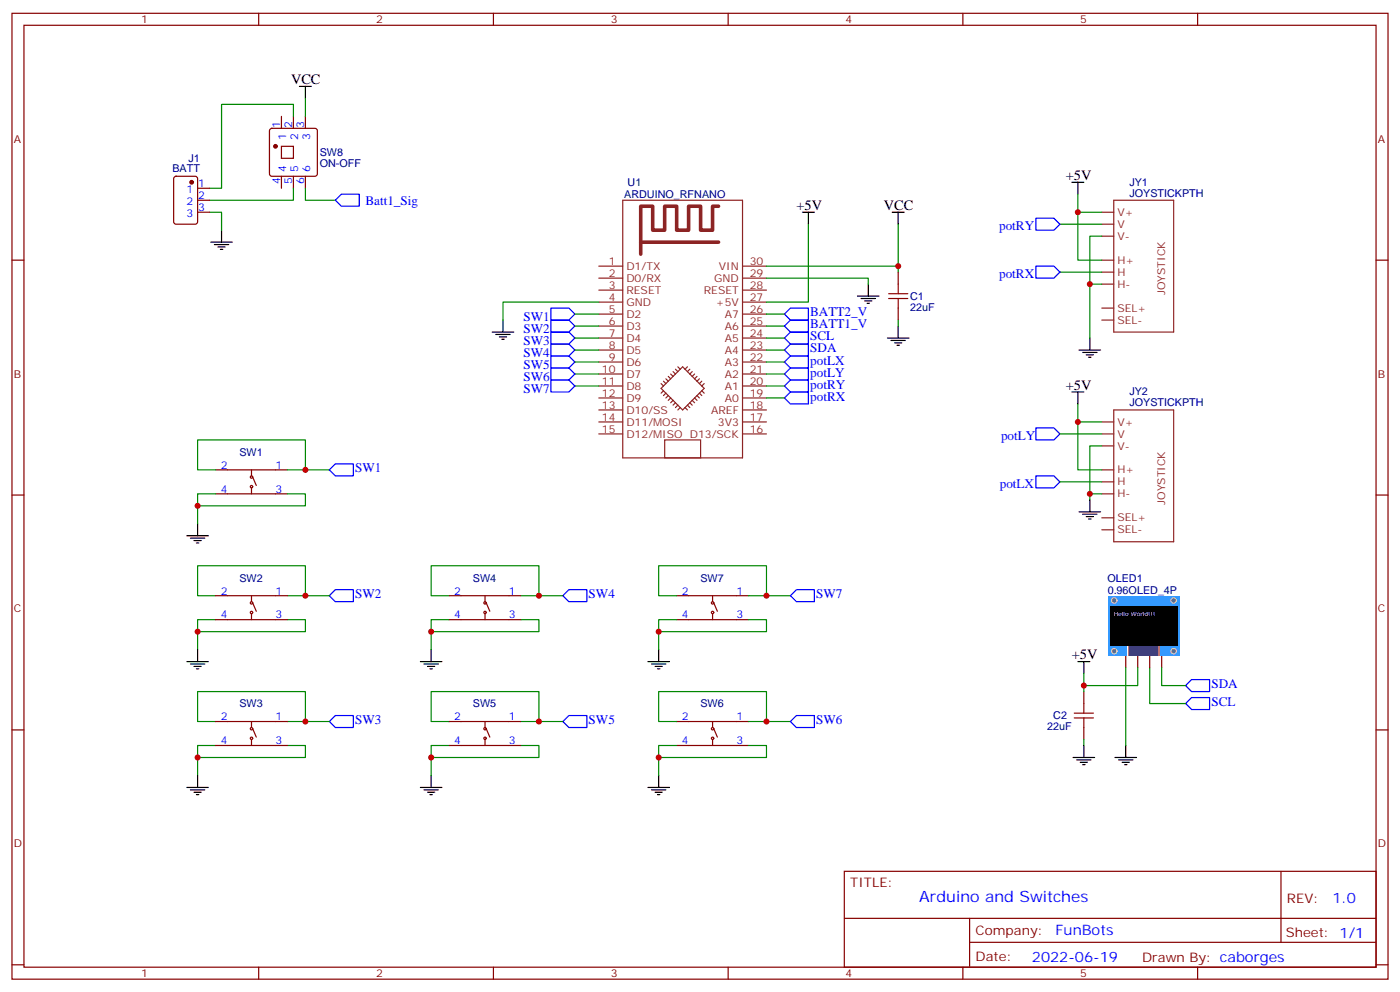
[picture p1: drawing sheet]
<svg xmlns="http://www.w3.org/2000/svg" width="412mm" height="292mm" viewBox="0 0 412 292" stroke-linecap="round" stroke-linejoin="round" font-family="sans-serif">
<g fill="none" stroke="#870000" stroke-width=".35">
<path d="M3.5 3.9h405.4v284.4h-405.4zM7.1 7.4h398.2v277.3h-398.2zM76.2 3.9v3.5M145.3 3.9v3.5M214.5 3.9v3.5M283.6 3.9v3.5M352.8 3.9v3.5M79.6 38l.5-.2h12.7l.5 .2 .2 .5v12.7l-.2 .5-.5 .2h-12.7l-.5-.2-.2-.5v-12.7zM82.9 34.3v3.5M86.4 34.3v3.5M90 34.3v3.5M51.4 52.1l.5-.2h5.6l.7 .4v13l-.5 .6-5.8 .1-.7-.5v-12.9z"/>
<path d="M58.2 55.4h3.5M58.2 58.9h3.5M82.9 43.1h3.5v3.5h-3.5zM82.9 51.9v3.5M86.4 51.9v3.5M90 51.9v3.5M3.5 76.6h3.6M58.2 62.5h3.5M405.3 76.6h3.6M264.6 80.1v3.5M264.6 90.7v3.5M63.5 138.3h21.2"/>
<path d="M74.1 138.3v1.8M3.5 145.7h3.6M63.5 145.4h21.2M74.1 143.6v1.8M74.4 140.4l1.1 2.5M405.3 145.7h3.6M63.5 175.4h21.2M74.1 175.4v1.7M74.4 177.5l1.1 2.5M132.3 175.4h21.2M142.9 175.4v1.7M143.2 177.5l1.1 2.5"/>
<path d="M199.3 175.4h21.2M209.9 175.4v1.7M210.3 177.5l1 2.5M63.5 182.4h21.2M74.1 180.7v1.7M132.3 182.4h21.2M142.9 180.7v1.7M199.3 182.4h21.2M209.9 180.7v1.7M331.6 193v3.5M335.1 193v3.5M338.7 193v3.5"/>
<path d="M342.2 193v3.5M3.5 214.9h3.6M63.5 219.5h21.2M63.5 212.4h21.2M74.1 212.4v1.8M74.1 217.7v1.8M74.4 214.5l1.1 2.5M132.3 219.5h21.2M132.3 212.4h21.2M142.9 212.4v1.8M142.9 217.7v1.8M143.2 214.5l1.1 2.5"/>
<path d="M199.3 219.5h21.2M199.3 212.4h21.2M209.9 212.4v1.8M209.9 217.7v1.8M210.3 214.5l1 2.5M319.3 203.6v3.5M319.3 214.2v3.5M405.3 214.9h3.6M248.7 256.5h156.6v28.2h-156.6zM377.3 256.5v20.9M248.7 270.4h156.5M285.6 277.4h119.6"/>
<path d="M285.6 270.4v14.1M3.5 284h3.6M76.2 284.7v3.6M145.3 284.7v3.6M214.5 284.7v3.6M283.6 284.7v3.6M352.8 284.7v3.6M405.3 284h3.6"/>
<circle cx="74.1" cy="143.3" r=".35"/>
<circle cx="74.1" cy="140.4" r=".35"/>
<circle cx="74.1" cy="177.5" r=".35"/>
<circle cx="142.9" cy="177.5" r=".35"/>
<circle cx="209.9" cy="177.5" r=".35"/>
<circle cx="74.1" cy="180.3" r=".35"/>
<circle cx="142.9" cy="180.3" r=".35"/>
<circle cx="209.9" cy="180.3" r=".35"/>
<circle cx="74.1" cy="214.5" r=".35"/>
<circle cx="74.1" cy="217.3" r=".35"/>
<circle cx="142.9" cy="217.3" r=".35"/>
<circle cx="142.9" cy="214.5" r=".35"/>
<circle cx="209.9" cy="214.5" r=".35"/>
<circle cx="209.9" cy="217.3" r=".35"/>
</g>
<g fill="none" stroke="#8c2424" stroke-width=".35">
<path d="M183.4 58.9h35.3v75.9h-35.3zM328.1 58.9h17.6v38.9h-17.6zM176.4 78.4h7M218.7 78.4h7.1M324.6 62.5h3.5M324.6 66h3.5M324.6 69.5h3.5M324.6 76.6h3.5M176.4 99.5h7M176.4 96h7M176.4 92.5h7M176.4 88.9h7"/>
<path d="M176.4 85.4h7M176.4 81.9h7M218.7 99.5h7.1M218.7 96h7.1M218.7 92.5h7.1M218.7 88.9h7.1M218.7 85.4h7.1M218.7 81.9h7.1M324.6 80.1h3.5M324.6 83.6h3.5M324.6 90.7h3.5M324.6 94.2h3.5"/>
<path d="M176.4 117.2h7M176.4 113.6h7M176.4 110.1h7M176.4 106.6h7M176.4 103h7M194.7 112.9l.7 .7M195.4 112.2l.7 .7M195.4 115l-.7 .7M196.1 111.5l.7 .7M196.1 115.7l-.7 .8M196.8 110.8l.8 .7M196.8 116.5l-.7 .7"/>
<path d="M197.6 117.2l-.8 .7M197.6 110.1l.7 .7M198.3 109.4l.7 .7M198.3 117.9l-.7 .7M199 118.6l-.7 .7M199 108.7l.7 .7M199.7 108l.7 .7M199.7 119.3l-.7 .7M200.4 120l-.7 .7M201.1 108l6.3 6.3-6.3 6.4-6.4-6.4zM201.8 120l.7 .7M202.5 119.3l.7 .7"/>
<path d="M202.5 108l-.7 .7M203.2 118.6l.7 .7M203.2 108.7l-.7 .7M203.9 117.9l.7 .7M203.9 109.4l-.7 .7M204.6 117.2l.7 .7M204.6 110.1l-.7 .7M205.3 116.5l.7 .7M205.3 110.8l-.7 .7M206 115.7l.7 .8M206 111.5l-.7 .7M206.7 115l.7 .7"/>
<path d="M206.7 112.2l-.7 .7M207.4 112.9l-.7 .7M218.7 117.2h7.1M218.7 113.6h7.1M218.7 110.1h7.1M218.7 106.6h7.1M218.7 103h7.1M176.4 124.2h7M176.4 120.7h7M176.4 127.7h7M195.8 129.5h10.6v5.3h-10.6zM218.7 124.2h7.1"/>
<path d="M218.7 120.7h7.1M218.7 127.7h7.1M324.6 124.2h3.5M324.6 127.7h3.5M324.6 131.3h3.5M324.6 138.3h3.5M328.1 120.7h17.6v38.8h-17.6zM324.6 141.9h3.5M324.6 145.4h3.5M324.6 152.4h3.5M324.6 156h3.5"/>
</g>
<path d="M188.7 71.3h23M211.7 60.7h-1.8v7.1h-3.5v-7.1h-3.6v7.1h-3.5v-7.1h-3.5v7.1h-3.5v-7.1h-3.6v14.1" fill="none" stroke="#8c2424" stroke-width="1.1"/>
<g fill="#870000" stroke="#870000" stroke-width=".35">
<circle cx="81.1" cy="43.1" r=".53"/>
<circle cx="56.4" cy="53.7" r=".53"/>
</g>
<g fill="none" stroke="#000" stroke-width=".35">
<path d="M88.2 25.4h3.5M90 25.4v3.6M315.7 53.7h3.6M317.5 53.7v3.5M62.1 71.3h6.3M63.1 72h4.3M64.2 72.7h2.1M64.9 73.4h.7M65.3 67.8v3.5M236.4 62.5h3.5M238.1 62.5v3.5M262.8 62.5h3.5"/>
<path d="M264.6 62.5v3.5M145 97.8h6.3M146 98.5h4.3M147.1 99.2h2.1M147.8 99.9h.7M148.2 94.2v3.6M252.6 87.2h6.3M253.6 87.9h4.3M254.7 88.6h2.1M255.4 89.3h.7M255.8 83.6v3.6M261.4 99.5h6.4"/>
<path d="M264.6 96v3.5M321 99.5v3.5M262.5 100.2h4.2M263.5 100.9h2.1M264.2 101.6h.7M315.7 115.4h3.6M317.5 115.4v3.5M317.9 103h6.3M318.9 103.8h4.2M320 104.5h2.1M320.7 105.2h.7M55 157.7h6.4"/>
<path d="M56.1 158.4h4.2M57.1 159.1h2.2M57.9 159.8h.7M58.2 154.2v3.5M317.9 150.7h6.3M318.9 151.4h4.2M320 152.1h2.1M320.7 152.8h.7M321 147.1v3.6M55 194.8h6.4M56.1 195.5h4.2M57.1 196.2h2.2"/>
<path d="M57.9 196.9h.7M58.2 191.2v3.6M123.8 194.8h6.4M124.9 195.5h4.2M125.9 196.2h2.2M126.6 196.9h.8M127 191.2v3.6M190.9 194.8h6.3M191.9 195.5h4.2M193 196.2h2.1M193.7 196.9h.7M194 191.2v3.6"/>
<path d="M317.5 194.8h3.5M319.3 194.8v3.5M319.3 219.5v3.5M331.6 219.5v3.5M55 231.8h6.4M56.1 232.5h4.2M57.1 233.2h2.2M57.9 233.9h.7M58.2 228.3v3.5M123.8 231.8h6.4M124.9 232.5h4.2M125.9 233.2h2.2"/>
<path d="M126.6 233.9h.8M127 228.3v3.5M190.9 231.8h6.3M191.9 232.5h4.2M193 233.2h2.1M193.7 233.9h.7M194 228.3v3.5M316.1 223h6.3M317.1 223.7h4.3M318.2 224.4h2.1M318.9 225.1h.7M328.4 223h6.4"/>
<path d="M329.5 223.7h4.2M330.6 224.4h2.1M331.3 225.1h.7"/>
</g>
<g fill="none" stroke="#008700" stroke-width=".35">
<path d="M86.4 34.3v-3.6h-21.1v24.7h-3.6M90 29v5.3M86.4 55.4v3.5h-24.7M90 55.4v3.5h8.8M317.5 57.2v19.4h7.1M61.7 62.5h3.6v5.3M238.1 66v22.9h-12.3M264.6 66v12.4h-38.8M264.6 78.4v1.7M312.2 66h12.4M317.5 62.5h7.1M324.6 69.5h-3.6v30"/>
<path d="M169.3 99.5h7.1M169.3 92.5h7.1M169.3 96h7.1M176.4 88.9h-28.2v5.3M225.8 81.9h30v1.7M225.8 99.5h5.3M225.8 92.5h5.3M225.8 96h5.3M264.6 94.2v1.8M312.2 80.1h12.4M321 83.6h3.6M169.3 113.6h7.1"/>
<path d="M169.3 110.1h7.1M169.3 106.6h7.1M169.3 103h7.1M225.8 117.2h5.3M225.8 113.6h5.3M225.8 110.1h5.3M225.8 106.6h5.3M225.8 103h5.3M317.5 118.9v19.4h7.1M63.5 138.3h-5.3v-8.8h31.8v8.8h-5.3M90 138.3h7M312.2 127.7h12.4"/>
<path d="M317.5 124.2h7.1M324.6 131.3h-3.6v15.8M63.5 145.4h-5.3v8.8M84.7 145.4h5.3v3.5h-31.8M312.2 141.9h12.4M321 145.4h3.6M63.5 175.4h-5.3v-8.9h31.8v8.9h-5.3M90 175.4h7M132.3 175.4h-5.3v-8.9h31.7v8.9h-5.2M158.7 175.4h7.1M199.3 175.4h-5.3v-8.9h31.8v8.9h-5.3M225.8 175.4h7"/>
<path d="M63.5 182.4h-5.3v8.8M84.7 182.4h5.3v3.5h-31.8M132.3 182.4h-5.3v8.8M153.5 182.4h5.2v3.5h-31.7M199.3 182.4h-5.3v8.8M220.5 182.4h5.3v3.5h-31.8M338.7 196.5v10.6h10.5M63.5 212.4h-5.3v-8.8h31.8v8.8h-5.3M63.5 219.5h-5.3v8.8M84.7 219.5h5.3v3.5h-31.8M90 212.4h7M132.3 212.4h-5.3v-8.8h31.7v8.8h-5.2"/>
<path d="M132.3 219.5h-5.3v8.8M153.5 219.5h5.2v3.5h-31.7M158.7 212.4h7.1M199.3 219.5h-5.3v8.8M199.3 212.4h-5.3v-8.8h31.8v8.8h-5.3M220.5 219.5h5.3v3.5h-31.8M225.8 212.4h7M319.3 217.7v1.8"/>
</g>
<g fill="none" stroke="#00f" stroke-width=".35">
<path d="M98.8 58.9l1.7-1.7h5.3v3.5h-5.3zM305.2 64.2h5.2l1.8 1.8-1.8 1.8h-5.2zM305.2 78.4h5.2l1.8 1.7-1.8 1.8h-5.2zM162.3 90.7h5.3l1.7 1.8-1.7 1.7h-5.3zM162.3 94.2h5.3l1.7 1.8-1.7 1.8h-5.3zM162.3 97.8h5.3l1.7 1.7-1.7 1.8h-5.3zM231.1 99.5l1.7-1.7h5.3v3.5h-5.3zM231.1 96l1.7-1.8h5.3v3.6h-5.3zM231.1 92.5l1.7-1.8h5.3v3.5h-5.3zM162.3 101.3h5.3l1.7 1.7-1.7 1.8h-5.3zM162.3 104.8h5.3l1.7 1.8-1.7 1.7h-5.3zM162.3 108.3h5.3l1.7 1.8-1.7 1.8h-5.3z"/>
<path d="M162.3 111.9h5.3l1.7 1.7-1.7 1.8h-5.3zM231.1 110.1l1.7-1.8h5.3v3.6h-5.3zM231.1 106.6l1.7-1.8h5.3v3.5h-5.3zM231.1 117.2l1.7-1.8h5.3v3.5h-5.3zM231.1 113.6l1.7-1.7h5.3v3.5h-5.3zM231.1 103l1.7-1.7h5.3v3.5h-5.3zM97 138.3l1.8-1.7h5.3v3.5h-5.3zM305.2 126h5.2l1.8 1.7-1.8 1.8h-5.2zM305.2 140.1h5.2l1.8 1.8-1.8 1.7h-5.2zM97 175.4l1.8-1.8h5.3v3.5h-5.3zM165.8 175.4l1.8-1.8h5.3v3.5h-5.3zM232.8 175.4l1.8-1.8h5.3v3.5h-5.3z"/>
<path d="M97 212.4l1.8-1.8h5.3v3.6h-5.3zM165.8 212.4l1.8-1.8h5.3v3.6h-5.3zM232.8 212.4l1.8-1.8h5.3v3.6h-5.3zM349.2 207.1l1.8-1.7h5.3v3.5h-5.3zM351 200.1h5.3v3.5h-5.3l-1.8-1.8z"/>
</g>
<path d="M261.8 86.5h5.6M261.8 87.9h5.6M264.6 83.6v2.9M264.6 87.9v2.8M316.4 209.9h5.7M316.4 211.3h5.7M319.3 207.1v2.8M319.3 211.3v2.9" fill="none" stroke="#a10000" stroke-width=".35"/>
<path d="M326.3 175.4h21.2v17.6h-21.2z" fill="#39f"/>
<g fill="#666" stroke="#ccc" stroke-width=".35">
<circle cx="328.2" cy="191.7" r=".81"/>
<circle cx="345.7" cy="191.7" r=".81"/>
<circle cx="328.2" cy="176.8" r=".81"/>
<circle cx="345.7" cy="176.8" r=".81"/>
</g>
<path d="M332.1 190.2h9.6v2.8h-9.6z" fill="#fff"/>
<g fill="#fc0">
<path d="M332.2 190.2h.5v2.8h-.5z"/>
<path d="M341.1 190.2h.5v2.8h-.5z"/>
</g>
<path d="M332.8 190.2h8.2v2.8h-8.2z" fill="#333"/>
<path d="M327 178.5h19.8v11.7h-19.8z" fill="#000"/>
<path d="M319.3 198.3v5.3M331.6 196.5v23M335.1 196.5v5.3h-15.8M342.2 196.5v5.3h7" fill="none" stroke="#008700" stroke-width=".35"/>
<g fill="#c00">
<circle cx="264.6" cy="78.4" r=".88"/>
<circle cx="317.5" cy="62.5" r=".88"/>
<circle cx="321" cy="83.6" r=".88"/>
<circle cx="321" cy="145.4" r=".88"/>
<circle cx="317.5" cy="124.2" r=".88"/>
<circle cx="58.2" cy="148.9" r=".88"/>
<circle cx="90" cy="138.3" r=".88"/>
<circle cx="90" cy="175.4" r=".88"/>
<circle cx="58.2" cy="185.9" r=".88"/>
<circle cx="90" cy="212.4" r=".88"/>
<circle cx="58.2" cy="223" r=".88"/>
<circle cx="158.8" cy="175.4" r=".88"/>
<circle cx="127" cy="185.9" r=".88"/>
<circle cx="158.8" cy="212.4" r=".88"/>
<circle cx="127" cy="223" r=".88"/>
<circle cx="194" cy="223" r=".88"/>
<circle cx="225.8" cy="212.4" r=".88"/>
<circle cx="194" cy="185.9" r=".88"/>
<circle cx="225.8" cy="175.4" r=".88"/>
<circle cx="319.3" cy="201.8" r=".88"/>
</g>
<text font-size="4.6" fill="#00f" x="270.8" y="265.5">Arduino and Switches</text>
<g font-size="4.2">
<text x="85.7" y="24.7">VCC</text>
<text x="314" y="53">+5V</text>
<text x="234.6" y="61.8">+5V</text>
<text x="260.3" y="61.8">VCC</text>
<text x="314" y="114.7">+5V</text>
<text x="315.7" y="194.1">+5V</text>
</g>
<g font-size="4.2" fill="#00f">
<text x="392.5" y="265.8">1.0</text>
<text x="310.9" y="275.3">FunBots</text>
<text x="304" y="283.1">2022-06-19</text>
</g>
<g font-size="3.9" fill="#00f">
<text x="107.7" y="60.2">Batt1_Sig</text>
<text x="294.3" y="67.8">potRY</text>
<text x="294.3" y="81.9">potRX</text>
<text x="154.2" y="94.5">SW1</text>
<text x="238.7" y="92.9">BATT2_V</text>
<text x="154.2" y="98">SW2</text>
<text x="154.2" y="101.5">SW3</text>
<text x="238.7" y="96.5">BATT1_V</text>
<text x="238.7" y="100.1">SCL</text>
<text x="154.2" y="105">SW4</text>
<text x="238.7" y="103.6">SDA</text>
<text x="238.7" y="107.4">potLX</text>
<text x="154.2" y="108.6">SW5</text>
<text x="154.2" y="112.1">SW6</text>
<text x="238.7" y="110.9">potLY</text>
<text x="154.2" y="115.6">SW7</text>
<text x="238.7" y="118">potRX</text>
<text x="238.7" y="114.5">potRY</text>
<text x="294.9" y="129.5">potLY</text>
<text x="104.6" y="138.9">SW1</text>
<text x="294.5" y="143.6">potLX</text>
<text x="104.6" y="176">SW2</text>
<text x="173.4" y="176">SW4</text>
<text x="240.4" y="176">SW7</text>
<text x="356.8" y="202.4">SDA</text>
<text x="356.8" y="207.7">SCL</text>
<text x="104.6" y="213">SW3</text>
<text x="173.4" y="213">SW5</text>
<text x="240.4" y="213">SW6</text>
</g>
<g font-size="3.9" fill="#800">
<text x="250.5" y="261.1">TITLE:</text>
<text x="379.1" y="265.8">REV:</text>
<text x="287.4" y="275.3">Company:</text>
<text x="378.7" y="275.9">Sheet: 1/1</text>
<text x="287.4" y="283">Date:</text>
<text x="336.4" y="283.1">Drawn By: caborges</text>
</g>
<g font-size="3.2" fill="#800">
<text x="41.6" y="6.9">1</text>
<text x="110.8" y="6.9">2</text>
<text x="179.9" y="6.9">3</text>
<text x="249.1" y="6.9">4</text>
<text x="318.2" y="6.9">5</text>
<text x="4.1" y="42">A</text>
<text x="405.9" y="42">A</text>
<text x="4.1" y="111.2">B</text>
<text x="405.9" y="111.2">B</text>
<text x="4.1" y="180.3">C</text>
<text x="405.9" y="180.3">C</text>
<text x="4.1" y="249.4">D</text>
<text x="405.9" y="249.4">D</text>
<text x="41.6" y="287.7">1</text>
<text x="110.8" y="287.7">2</text>
<text x="179.9" y="287.7">3</text>
<text x="249.1" y="287.7">4</text>
<text x="318.2" y="287.7">5</text>
</g>
<g font-size="3.2" fill="#00f">
<text x="82.5" y="37.6" transform="rotate(-90 82.5 37.6)">1</text>
<text x="84.3" y="41.1" transform="rotate(-90 84.3 41.1)">1</text>
<text x="86.1" y="37.6" transform="rotate(-90 86.1 37.6)">2</text>
<text x="87.8" y="41.1" transform="rotate(-90 87.8 41.1)">2</text>
<text x="89.6" y="37.6" transform="rotate(-90 89.6 37.6)">3</text>
<text x="91.4" y="41.1" transform="rotate(-90 91.4 41.1)">3</text>
<text x="84.3" y="50.6" transform="rotate(-90 84.3 50.6)">4</text>
<text x="87.8" y="50.6" transform="rotate(-90 87.8 50.6)">5</text>
<text x="91.4" y="50.6" transform="rotate(-90 91.4 50.6)">6</text>
<text x="54.9" y="56.8">1</text>
<text x="58.4" y="55.1">1</text>
<text x="58.4" y="58.6">2</text>
<text x="82.5" y="54.1" transform="rotate(-90 82.5 54.1)">4</text>
<text x="86.1" y="54.1" transform="rotate(-90 86.1 54.1)">5</text>
<text x="89.6" y="54.1" transform="rotate(-90 89.6 54.1)">6</text>
<text x="54.9" y="60.4">2</text>
<text x="54.9" y="63.9">3</text>
<text x="58.4" y="62.1">3</text>
<text x="65" y="138">2</text>
<text x="81.1" y="138">1</text>
<text x="65" y="145">4</text>
<text x="81.1" y="145">3</text>
<text x="65" y="175">2</text>
<text x="81.1" y="175">1</text>
<text x="133.8" y="175">2</text>
<text x="149.9" y="175">1</text>
<text x="200.8" y="175">2</text>
<text x="217" y="175">1</text>
<text x="65" y="182.1">4</text>
<text x="81.1" y="182.1">3</text>
<text x="133.8" y="182.1">4</text>
<text x="149.9" y="182.1">3</text>
<text x="200.8" y="182.1">4</text>
<text x="217" y="182.1">3</text>
<text x="65" y="212.1">2</text>
<text x="81.1" y="212.1">1</text>
<text x="133.8" y="212.1">2</text>
<text x="149.9" y="212.1">1</text>
<text x="200.8" y="212.1">2</text>
<text x="217" y="212.1">1</text>
<text x="65" y="219.1">4</text>
<text x="81.1" y="219.1">3</text>
<text x="133.8" y="219.1">4</text>
<text x="149.9" y="219.1">3</text>
<text x="200.8" y="219.1">4</text>
<text x="217" y="219.1">3</text>
</g>
<g font-size="3.2" fill="#000080">
<text x="55.6" y="47.5">J1</text>
<text x="94.2" y="46">SW8</text>
<text x="50.8" y="50.7">BATT</text>
<text x="94.2" y="49.2">ON-OFF</text>
<text x="183.9" y="58.3">ARDUINO_RFNANO</text>
<text x="184.9" y="54.8">U1</text>
<text x="332.7" y="57.9">JOYSTICKPTH</text>
<text x="332.7" y="54.7">JY1</text>
<text x="268.1" y="88.3">C1</text>
<text x="268.1" y="91.5">22uF</text>
<text x="332.7" y="119.6">JOYSTICKPTH</text>
<text x="332.7" y="116.4">JY2</text>
<text x="70.5" y="134.2">SW1</text>
<text x="70.5" y="171.2">SW2</text>
<text x="139.3" y="171.2">SW4</text>
<text x="206.3" y="171.2">SW7</text>
<text x="326.2" y="171.2">OLED1</text>
<text x="326.3" y="174.8">0.96OLED_4P</text>
<text x="70.5" y="208.3">SW3</text>
<text x="139.3" y="208.3">SW5</text>
<text x="206.3" y="208.3">SW6</text>
<text x="308.5" y="215">22uF</text>
<text x="310.3" y="211.8">C2</text>
</g>
<g font-size="3.2" fill="#8d2323">
<text x="329.1" y="63.5">V+</text>
<text x="329.1" y="67.1">V</text>
<text x="329.1" y="70.6">V-</text>
<text x="179.3" y="78">1</text>
<text x="220.8" y="78">30</text>
<text x="329.1" y="77.6">H+</text>
<text x="179.3" y="81.5">2</text>
<text x="184.5" y="82.9">D0/RX</text>
<text x="184.5" y="79.4">D1/TX</text>
<text x="210.4" y="82.9">GND</text>
<text x="211.8" y="79.4">VIN</text>
<text x="220.8" y="81.5">29</text>
<text x="329.1" y="81.2">H</text>
<text x="179.3" y="88.6">4</text>
<text x="179.3" y="85.1">3</text>
<text x="184.5" y="90">GND</text>
<text x="184.5" y="86.5">RESET</text>
<text x="207.3" y="86.5">RESET</text>
<text x="210.9" y="90">+5V</text>
<text x="220.8" y="85.1">28</text>
<text x="220.8" y="88.6">27</text>
<text x="329.1" y="84.7">H-</text>
<text x="343.3" y="86.8" transform="rotate(-90 343.3 86.8)">JOYSTICK</text>
<text x="179.3" y="95.6">6</text>
<text x="179.3" y="92.1">5</text>
<text x="184.5" y="93.5">D2</text>
<text x="213.5" y="93.5">A7</text>
<text x="220.8" y="92.1">26</text>
<text x="220.8" y="95.6">25</text>
<text x="329.1" y="91.8">SEL+</text>
<text x="329.1" y="95.3">SEL-</text>
<text x="179.3" y="99.2">7</text>
<text x="184.5" y="100.6">D4</text>
<text x="184.5" y="97">D3</text>
<text x="213.5" y="97">A6</text>
<text x="213.5" y="100.6">A5</text>
<text x="220.8" y="99.2">24</text>
<text x="179.3" y="106.2">9</text>
<text x="179.3" y="102.7">8</text>
<text x="184.5" y="107.6">D6</text>
<text x="184.5" y="104.1">D5</text>
<text x="213.5" y="104.1">A4</text>
<text x="213.5" y="107.6">A3</text>
<text x="220.8" y="102.7">23</text>
<text x="220.8" y="106.2">22</text>
<text x="177.3" y="113.3">11</text>
<text x="177.3" y="109.7">10</text>
<text x="184.5" y="111.2">D7</text>
<text x="213.5" y="111.2">A2</text>
<text x="220.8" y="109.7">21</text>
<text x="220.8" y="113.3">20</text>
<text x="177.3" y="116.8">12</text>
<text x="184.5" y="118.2">D9</text>
<text x="184.5" y="114.7">D8</text>
<text x="213.5" y="114.7">A1</text>
<text x="213.5" y="118.2">A0</text>
<text x="220.8" y="116.8">19</text>
<text x="177.3" y="123.9">14</text>
<text x="177.3" y="120.3">13</text>
<text x="184.5" y="125.3">D11/MOSI</text>
<text x="184.5" y="121.7">D10/SS</text>
<text x="209.5" y="121.7">AREF</text>
<text x="211.5" y="125.3">3V3</text>
<text x="220.8" y="120.3">18</text>
<text x="220.8" y="123.9">17</text>
<text x="329.1" y="125.3">V+</text>
<text x="177.3" y="127.4">15</text>
<text x="184.5" y="128.8">D12/MISO D13/SCK</text>
<text x="220.8" y="127.4">16</text>
<text x="329.1" y="128.8">V</text>
<text x="329.1" y="132.3">V-</text>
<text x="329.1" y="139.4">H+</text>
<text x="329.1" y="142.9">H</text>
<text x="329.1" y="146.4">H-</text>
<text x="343.3" y="148.6" transform="rotate(-90 343.3 148.6)">JOYSTICK</text>
<text x="329.1" y="153.5">SEL+</text>
<text x="329.1" y="157">SEL-</text>
</g>
<text font-size="1.8" fill="#fff" x="328.1" y="181.4">Hello World!!!</text>
</svg>
